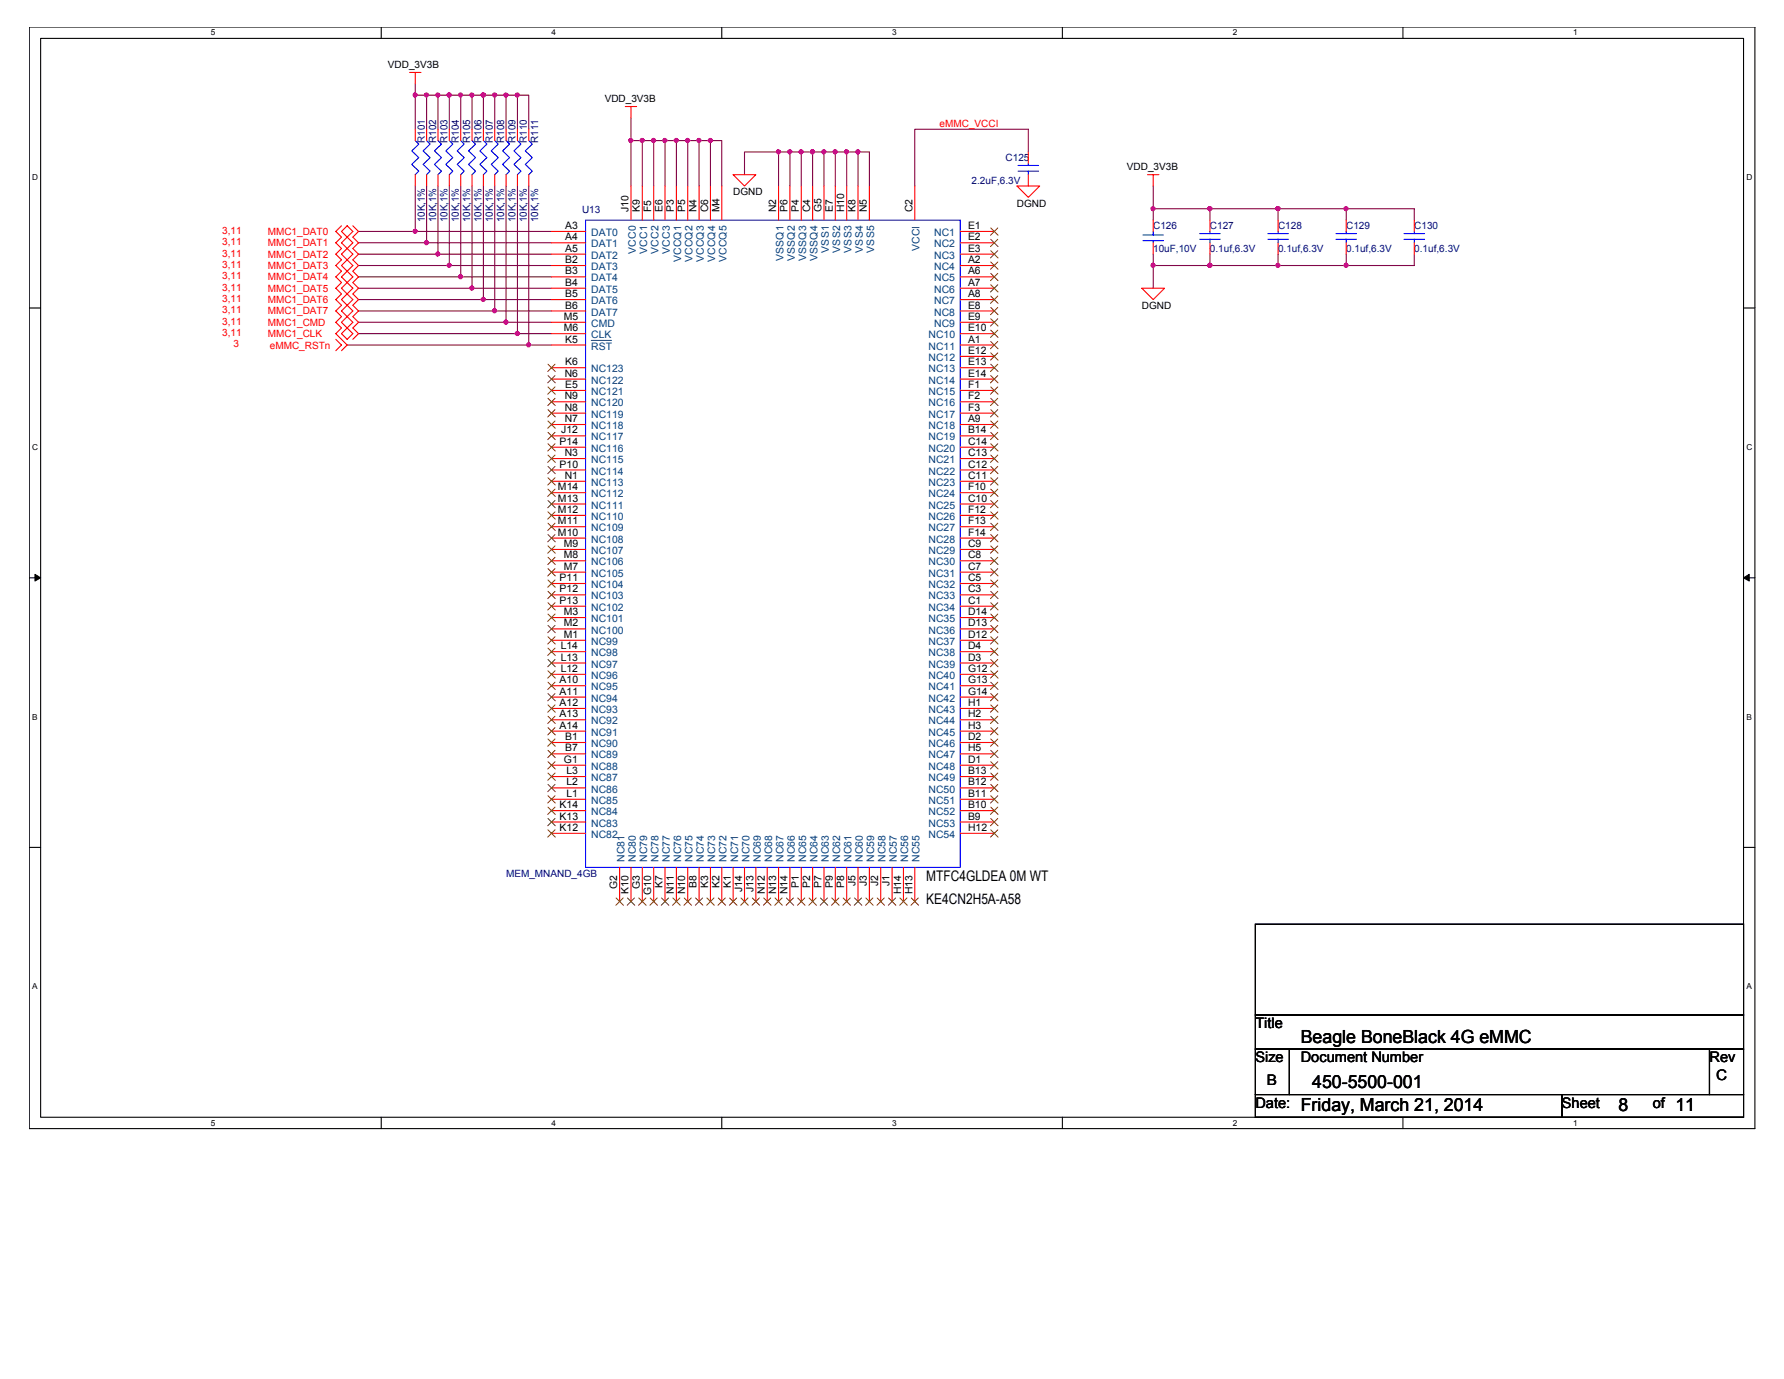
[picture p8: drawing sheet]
<svg xmlns="http://www.w3.org/2000/svg" width="279mm" height="216mm" viewBox="0 0 279 216" stroke-linecap="round" stroke-linejoin="round" font-family="sans-serif">
<path d="M4.6 4.2h270.2v172.5h-270.2zM6.4 6h266.7v168.9h-266.7z" fill="none" stroke="#000" stroke-width=".17"/>
<g fill="#fff">
<path d="M33 4.4h.7v1.4h-.7z"/>
<path d="M33 175.1h.7v1.4h-.7z"/>
</g>
<path d="M59.7 4.2v1.8M59.7 174.9v1.8" fill="none" stroke="#000" stroke-width=".17"/>
<g fill="#fff">
<path d="M86.4 4.4h.7v1.4h-.7z"/>
<path d="M86.4 175.1h.7v1.4h-.7z"/>
</g>
<path d="M113 4.2v1.8M113 174.9v1.8" fill="none" stroke="#000" stroke-width=".17"/>
<g fill="#fff">
<path d="M139.7 4.4h.7v1.4h-.7z"/>
<path d="M139.7 175.1h.7v1.4h-.7z"/>
</g>
<path d="M166.4 4.2v1.8M166.4 174.9v1.8" fill="none" stroke="#000" stroke-width=".17"/>
<g fill="#fff">
<path d="M193.1 4.4h.6v1.4h-.6z"/>
<path d="M193.1 175.1h.6v1.4h-.6z"/>
</g>
<path d="M219.7 4.2v1.8M219.7 174.9v1.8" fill="none" stroke="#000" stroke-width=".17"/>
<g fill="#fff">
<path d="M246.4 4.4h.7v1.4h-.7z"/>
<path d="M246.4 175.1h.7v1.4h-.7z"/>
<path d="M5.1 27.1h.8v1.4h-.8z"/>
<path d="M273.5 27.1h.9v1.4h-.9z"/>
<path d="M5.1 69.3h.8v1.4h-.8z"/>
<path d="M273.5 69.3h.9v1.4h-.9z"/>
</g>
<path d="M4.6 48.2h1.8M273.1 48.2h1.7" fill="none" stroke="#000" stroke-width=".17"/>
<g fill="#fff">
<path d="M5.1 111.5h.8v1.4h-.8z"/>
<path d="M273.5 111.5h.8v1.4h-.8z"/>
</g>
<path d="M4.6 90.5h1.8M273.1 90.5h1.7" fill="none" stroke="#000" stroke-width=".17"/>
<path d="M5.5 89.9l.9 .6-.9 .5zM273.1 90.5l.9-.6v1.1z" fill="#000" stroke="#000" stroke-width=".16"/>
<g fill="#fff">
<path d="M5.1 153.8h.8v1.4h-.8z"/>
<path d="M273.5 153.8h.8v1.4h-.8z"/>
</g>
<path d="M4.6 132.7h1.8M273.1 132.7h1.7M196.6 144.7h76.5v14.2h-76.5zM196.6 158.9h76.5v5.4h-76.5zM196.6 164.3h5.3v7.1h-5.3zM196.6 171.4h48v3.5h-48zM201.9 164.3h65.8v7.1h-65.8zM244.6 171.4h28.5v3.5h-28.5zM267.7 164.3h5.4v7.1h-5.4z" fill="none" stroke="#000" stroke-width=".17"/>
<g fill="none" stroke="#800040" stroke-width=".17">
<path d="M65 14.9h16M65 13.1v7.1M66.8 14.9v5.3M68.6 14.9v5.3M70.4 14.9v5.3M72.2 14.9v5.3M73.9 14.9v5.3M75.7 14.9v5.3M77.5 14.9v5.3M79.3 14.9v5.3M81 14.9h1.8v5.3M81 14.9v5.3"/>
<path d="M98.8 18.5v3.5M56.1 36.2h30.3M56.1 38h30.3M56.1 39.8h30.3M65 29.1v7.1M66.8 29.1v8.9M68.6 29.1v10.7M70.4 29.1v12.5M72.2 29.1v14.2M73.9 29.1v16M75.7 29.1v17.8M77.5 29.1v19.6"/>
<path d="M79.3 29.1v21.4M81 29.1v23.1M82.8 29.1v24.9M100.6 22h-1.8v7.1M100.6 22h3.6M100.6 22v7.1M102.4 22v7.1M105.9 22h-1.7v7.1M107.7 22h-1.8v7.1M109.5 22h-1.8v7.1M109.5 22v7.1M109.5 22h1.8"/>
<path d="M111.3 22h1.7v7.1M111.3 22v7.1M121.9 23.8h-5.3v3.5M121.9 23.8v5.3M121.9 23.8h14.3v5.3M123.7 23.8v5.3M125.5 23.8v5.3M127.3 23.8v5.3M129 23.8v5.3M130.8 23.8v5.3M132.6 23.8v5.3M134.4 23.8v5.3"/>
<path d="M161.1 23.8v-3.6h-17.8v8.9M180.6 29.1v5.4M180.6 39.8v5.3M180.6 32.7h8.9M189.5 32.7h10.7v1.8M189.5 32.7v1.8M189.5 39.8v1.8M200.2 32.7h10.6v1.8M200.2 39.8v1.8M210.8 32.7h10.7v1.8M210.8 39.8v1.8M221.5 39.8v1.8h-40.9"/>
<path d="M54.4 54h32M56.1 41.6h30.3M56.1 43.3h30.3M56.1 45.1h30.3M56.1 46.9h30.3M56.1 48.7h30.3M56.1 50.5h30.3M56.1 52.2h30.3"/>
</g>
<g fill="#f0f" stroke="#f0f" stroke-width=".17">
<circle cx="65" cy="36.2" r=".32"/>
<circle cx="66.8" cy="38" r=".32"/>
<circle cx="68.6" cy="39.8" r=".32"/>
<circle cx="70.3" cy="41.5" r=".32"/>
<circle cx="72.1" cy="43.3" r=".32"/>
<circle cx="73.9" cy="45.1" r=".32"/>
<circle cx="75.7" cy="46.9" r=".32"/>
<circle cx="77.5" cy="48.7" r=".32"/>
<circle cx="81" cy="52.2" r=".32"/>
<circle cx="121.9" cy="23.8" r=".32"/>
<circle cx="132.6" cy="23.8" r=".32"/>
<circle cx="130.8" cy="23.8" r=".32"/>
<circle cx="129" cy="23.8" r=".32"/>
<circle cx="127.2" cy="23.8" r=".32"/>
<circle cx="125.5" cy="23.8" r=".32"/>
<circle cx="123.7" cy="23.8" r=".32"/>
<circle cx="134.4" cy="23.8" r=".32"/>
<circle cx="189.5" cy="32.7" r=".32"/>
<circle cx="180.6" cy="32.7" r=".32"/>
<circle cx="210.8" cy="32.7" r=".32"/>
<circle cx="200.1" cy="32.7" r=".32"/>
<circle cx="200.1" cy="41.5" r=".32"/>
<circle cx="189.5" cy="41.5" r=".32"/>
<circle cx="210.8" cy="41.5" r=".32"/>
<circle cx="180.6" cy="41.5" r=".32"/>
<circle cx="70.3" cy="14.9" r=".32"/>
<circle cx="68.6" cy="14.9" r=".32"/>
<circle cx="66.8" cy="14.9" r=".32"/>
<circle cx="75.7" cy="14.9" r=".32"/>
<circle cx="73.9" cy="14.9" r=".32"/>
<circle cx="65" cy="14.9" r=".32"/>
<circle cx="79.2" cy="14.9" r=".32"/>
<circle cx="79.2" cy="50.4" r=".32"/>
<circle cx="82.8" cy="54" r=".32"/>
<circle cx="81" cy="14.9" r=".32"/>
<circle cx="77.5" cy="14.9" r=".32"/>
<circle cx="72.1" cy="14.9" r=".32"/>
<circle cx="109.5" cy="22" r=".32"/>
<circle cx="98.8" cy="22" r=".32"/>
<circle cx="111.2" cy="22" r=".32"/>
<circle cx="107.7" cy="22" r=".32"/>
<circle cx="105.9" cy="22" r=".32"/>
<circle cx="102.4" cy="22" r=".32"/>
<circle cx="104.1" cy="22" r=".32"/>
<circle cx="100.6" cy="22" r=".32"/>
</g>
<g fill="none" stroke="#f00" stroke-width=".17">
<path d="M64.1 11.3h1.8M65 11.3v1.8M97.9 16.7h1.8M98.8 16.7v1.8M53.5 35.3l-.9 .9 .9 .9-.9 .9 .9 .9-.9 .9 .9 .9-.9 .9 .9 .9-.9 .8 .9 .9-.9 .9 .9 .9-.9 .9 .9 .9-.9 .9 .9 .9-.9 .9 .9 .8-.9 .9 1.8 1.8-.9 .9M54.4 35.3l.9 .9-.9 .9-.9-.9zM54.4 37.1l-.9 .9 .9 .9M54.4 37.1l.9 .9-.9 .9M54.4 38.9l-.9 .9 .9 .9M54.4 38.9l.9 .9-.9 .9M55.3 35.3l.8 .9-.8 .9 .8 .9-.8 .9 .8 .9-.8 .9 .8 .9-.8 .9 .8 .8-.8 .9 .8 .9-.8 .9 .8 .9-.8 .9 .8 .9-.8 .9 .8 .9-.8 .8 .8 .9-.8 .9M65 20.2v1.8"/>
<path d="M65 27.3v1.8M66.8 20.2v1.8M66.8 27.3v1.8M68.6 20.2v1.8M68.6 27.3v1.8M70.4 20.2v1.8M70.4 27.3v1.8M72.2 20.2v1.8M72.2 27.3v1.8M73.9 20.2v1.8M73.9 27.3v1.8M75.7 20.2v1.8"/>
<path d="M75.7 27.3v1.8M77.5 20.2v1.8M77.5 27.3v1.8M79.3 20.2v1.8M79.3 27.3v1.8M81 20.2v1.8M81 27.3v1.8M82.8 20.2v1.8M82.8 27.3v1.8M86.4 36.2h5.3M86.4 38h5.3M86.4 39.8h5.3"/>
<path d="M98.8 29.1v5.4M100.6 29.1v5.4M102.4 29.1v5.4M104.2 29.1v5.4M105.9 29.1v5.4M107.7 29.1v5.4M109.5 29.1v5.4M111.3 29.1v5.4M113 29.1v5.4M114.8 27.3h3.6l-1.8 1.8zM121.9 29.1v5.4M123.7 29.1v5.4"/>
<path d="M125.5 29.1v5.4M127.3 29.1v5.4M129 29.1v5.4M130.8 29.1v5.4M132.6 29.1v5.4M134.4 29.1v5.4M136.2 29.1v5.4M143.3 29.1v5.4M150.4 36.2h5.3M150.4 38h5.3M150.4 39.8h5.3M159.3 29.1h3.5l-1.7 1.8z"/>
<path d="M161.1 23.8v1.8M161.1 27.3v1.8M179.7 27.3h1.8M180.6 27.3v1.8M180.6 34.5v1.7M180.6 38v1.8M189.5 34.5v1.7M189.5 38v1.8M200.2 34.5v1.7M200.2 38v1.8M210.8 34.5v1.7M210.8 38v1.8"/>
<path d="M221.5 34.5v1.7M221.5 38v1.8M52.6 53.1l.9 .9-.9 .9M53.5 52.2l.9-.9 .9 .9-.9 .9zM54.4 40.7l-.9 .9 .9 .9M54.4 40.7l.9 .9-.9 .9M54.4 42.5l-.9 .8 .9 .9M54.4 42.5l.9 .8-.9 .9M54.4 44.2l-.9 .9 .9 .9M54.4 44.2l.9 .9-.9 .9M54.4 46l-.9 .9 .9 .9M54.4 46l.9 .9-.9 .9"/>
<path d="M54.4 47.8l-.9 .9 .9 .9M54.4 47.8l.9 .9-.9 .9M54.4 49.6l-.9 .9 .9 .8M54.4 49.6l.9 .9-.9 .8M86.4 54h5.3M86.4 41.6h5.3M86.4 43.3h5.3M86.4 45.1h5.3M86.4 46.9h5.3M86.4 48.7h5.3M86.4 50.5h5.3M86.4 52.2h5.3"/>
<path d="M86.4 57.6h5.3M86.4 59.4h5.3M150.4 54h5.3M150.4 41.6h5.3M150.4 43.3h5.3M150.4 45.1h5.3M150.4 46.9h5.3M150.4 48.7h5.3M150.4 50.5h5.3M150.4 52.2h5.3M150.4 55.8h5.3M150.4 57.6h5.3"/>
<path d="M150.4 59.4h5.3M178.8 45.1h3.6l-1.8 1.8zM86.4 66.5h5.3M86.4 68.2h5.3M86.4 78.9h5.3M86.4 75.4h5.3M86.4 73.6h5.3M86.4 71.8h5.3M86.4 70h5.3M86.4 61.1h5.3M86.4 62.9h5.3M86.4 64.7h5.3"/>
<path d="M86.4 77.1h5.3M150.4 66.5h5.3M150.4 68.2h5.3M150.4 78.9h5.3M150.4 75.4h5.3M150.4 73.6h5.3M150.4 71.8h5.3M150.4 70h5.3M150.4 61.1h5.3M150.4 62.9h5.3M150.4 64.7h5.3M150.4 77.1h5.3"/>
<path d="M86.4 94.9h5.3M86.4 93.1h5.3M86.4 91.4h5.3M86.4 89.6h5.3M86.4 87.8h5.3M86.4 86h5.3M86.4 98.5h5.3M86.4 96.7h5.3M86.4 80.7h5.3M86.4 82.5h5.3M86.4 84.2h5.3M150.4 94.9h5.3"/>
<path d="M150.4 93.1h5.3M150.4 91.4h5.3M150.4 89.6h5.3M150.4 87.8h5.3M150.4 86h5.3M150.4 98.5h5.3M150.4 96.7h5.3M150.4 80.7h5.3M150.4 82.5h5.3M150.4 84.2h5.3M86.4 107.4h5.3M86.4 109.1h5.3"/>
<path d="M86.4 110.9h5.3M86.4 112.7h5.3M86.4 114.5h5.3M86.4 116.2h5.3M86.4 118h5.3M86.4 119.8h5.3M86.4 103.8h5.3M86.4 102h5.3M86.4 100.2h5.3M86.4 105.6h5.3M150.4 107.4h5.3M150.4 109.1h5.3"/>
<path d="M150.4 110.9h5.3M150.4 112.7h5.3M150.4 114.5h5.3M150.4 116.2h5.3M150.4 118h5.3M150.4 119.8h5.3M150.4 103.8h5.3M150.4 102h5.3M150.4 100.2h5.3M150.4 105.6h5.3M86.4 128.7h5.3M86.4 126.9h5.3"/>
<path d="M86.4 125.1h5.3M86.4 123.4h5.3M86.4 121.6h5.3M86.4 130.5h5.3M97 135.8v5.3M98.8 135.8v5.3M100.6 135.8v5.3M102.4 135.8v5.3M104.2 135.8v5.3M105.9 135.8v5.3M107.7 135.8v5.3M109.5 135.8v5.3"/>
<path d="M111.3 135.8v5.3M113 135.8v5.3M114.8 135.8v5.3M116.6 135.8v5.3M118.4 135.8v5.3M120.2 135.8v5.3M121.9 135.8v5.3M123.7 135.8v5.3M125.5 135.8v5.3M127.3 135.8v5.3M129 135.8v5.3M130.8 135.8v5.3"/>
<path d="M132.6 135.8v5.3M134.4 135.8v5.3M136.2 135.8v5.3M137.9 135.8v5.3M139.7 135.8v5.3M141.5 135.8v5.3M143.3 135.8v5.3M150.4 128.7h5.3M150.4 126.9h5.3M150.4 125.1h5.3M150.4 123.4h5.3M150.4 121.6h5.3"/>
<path d="M150.4 130.5h5.3"/>
</g>
<g fill="none" stroke="#00f" stroke-width=".17">
<path d="M65 22l.6 .6-1.1 1 1.1 1.1-1.1 1 1.1 1.1-.6 .5M66.8 22l.6 .6-1.1 1 1.1 1.1-1.1 1 1.1 1.1-.6 .5M68.6 22l.5 .6-1.1 1 1.1 1.1-1.1 1 1.1 1.1-.5 .5M70.4 22l.5 .6-1.1 1 1.1 1.1-1.1 1 1.1 1.1-.5 .5M72.2 22l.5 .6-1.1 1 1.1 1.1-1.1 1 1.1 1.1-.5 .5M73.9 22l.6 .6-1.1 1 1.1 1.1-1.1 1 1.1 1.1-.6 .5M75.7 22l.6 .6-1.1 1 1.1 1.1-1.1 1 1.1 1.1-.6 .5M77.5 22l.5 .6-1.1 1 1.1 1.1-1.1 1 1.1 1.1-.5 .5M79.3 22l.5 .6-1.1 1 1.1 1.1-1.1 1 1.1 1.1-.5 .5M81 22l.6 .6-1.1 1 1.1 1.1-1.1 1 1.1 1.1-.6 .5M82.8 22l.6 .6-1.1 1 1.1 1.1-1.1 1 1.1 1.1-.6 .5M91.7 34.5h58.7v101.3h-58.7z"/>
<path d="M159.4 26.8h3.3M159.4 25.9h3.3M161.1 25.6v.3M161.1 26.8v.5M179 36.8h3.2M179 37.7h3.2M180.6 36.2v.6M180.6 37.7v.3M187.9 37.5h3.2M187.9 36.6h3.2M189.5 36.2v.4M189.5 37.5v.5"/>
<path d="M198.6 37.5h3.2M198.6 36.6h3.2M200.2 36.2v.4M200.2 37.5v.5M209.2 37.5h3.2M209.2 36.6h3.2M210.8 36.2v.4M210.8 37.5v.5M219.9 37.5h3.2M219.9 36.6h3.2M221.5 36.2v.4M221.5 37.5v.5"/>
</g>
<g fill="none" stroke="#804000" stroke-width=".16">
<path d="M155.2 35.7l1.1 1.1M155.2 37.5l1.1 1.1M155.2 39.2l1.1 1.2M156.3 35.7l-1.2 1.1M156.3 37.5l-1.2 1.1M156.3 39.2l-1.2 1.2M85.8 58.8l1.2 1.1M85.8 57l1.2 1.2M86.9 58.8l-1.1 1.1M86.9 57l-1.1 1.2M155.2 53.5l1.1 1.1M155.2 41l1.1 1.2"/>
<path d="M155.2 42.8l1.1 1.1M155.2 44.6l1.1 1.1M155.2 46.4l1.1 1.1M155.2 48.1l1.1 1.2M155.2 49.9l1.1 1.2M155.2 51.7l1.1 1.1M155.2 55.2l1.1 1.2M155.2 57l1.1 1.2M155.2 58.8l1.1 1.1M156.3 53.5l-1.2 1.1M156.3 41l-1.2 1.2M156.3 42.8l-1.2 1.1"/>
<path d="M156.3 44.6l-1.2 1.1M156.3 46.4l-1.2 1.1M156.3 48.1l-1.2 1.2M156.3 49.9l-1.2 1.2M156.3 51.7l-1.2 1.1M156.3 55.2l-1.2 1.2M156.3 57l-1.2 1.2M156.3 58.8l-1.2 1.1M85.8 78.4l1.2 1.1M85.8 76.6l1.2 1.1M85.8 74.8l1.2 1.1M85.8 71.2l1.2 1.2"/>
<path d="M85.8 67.7l1.2 1.1M85.8 65.9l1.2 1.2M85.8 64.1l1.2 1.2M85.8 62.4l1.2 1.1M85.8 73l1.2 1.2M85.8 69.5l1.2 1.1M85.8 60.6l1.2 1.1M86.9 78.4l-1.1 1.1M86.9 76.6l-1.1 1.1M86.9 74.8l-1.1 1.1M86.9 71.2l-1.1 1.2M86.9 67.7l-1.1 1.1"/>
<path d="M86.9 65.9l-1.1 1.2M86.9 64.1l-1.1 1.2M86.9 62.4l-1.1 1.1M86.9 73l-1.1 1.2M86.9 69.5l-1.1 1.1M86.9 60.6l-1.1 1.1M155.2 65.9l1.1 1.2M155.2 67.7l1.1 1.1M155.2 78.4l1.1 1.1M155.2 74.8l1.1 1.1M155.2 73l1.1 1.2M155.2 71.2l1.1 1.2"/>
<path d="M155.2 69.5l1.1 1.1M155.2 60.6l1.1 1.1M155.2 62.4l1.1 1.1M155.2 64.1l1.1 1.2M155.2 76.6l1.1 1.1M156.3 65.9l-1.2 1.2M156.3 67.7l-1.2 1.1M156.3 78.4l-1.2 1.1M156.3 74.8l-1.2 1.1M156.3 73l-1.2 1.2M156.3 71.2l-1.2 1.2M156.3 69.5l-1.2 1.1"/>
<path d="M156.3 60.6l-1.2 1.1M156.3 62.4l-1.2 1.1M156.3 64.1l-1.2 1.2M156.3 76.6l-1.2 1.1M85.8 99.7l1.2 1.1M85.8 97.9l1.2 1.2M85.8 96.1l1.2 1.2M85.8 89l1.2 1.2M85.8 87.2l1.2 1.2M85.8 85.5l1.2 1.1M85.8 83.7l1.2 1.1M85.8 81.9l1.2 1.2"/>
<path d="M85.8 80.1l1.2 1.2M85.8 90.8l1.2 1.1M85.8 92.6l1.2 1.1M85.8 94.4l1.2 1.1M86.9 99.7l-1.1 1.1M86.9 97.9l-1.1 1.2M86.9 96.1l-1.1 1.2M86.9 89l-1.1 1.2M86.9 87.2l-1.1 1.2M86.9 85.5l-1.1 1.1M86.9 83.7l-1.1 1.1M86.9 81.9l-1.1 1.2"/>
<path d="M86.9 80.1l-1.1 1.2M86.9 90.8l-1.1 1.1M86.9 92.6l-1.1 1.1M86.9 94.4l-1.1 1.1M155.2 94.4l1.1 1.1M155.2 92.6l1.1 1.1M155.2 90.8l1.1 1.1M155.2 89l1.1 1.2M155.2 87.2l1.1 1.2M155.2 85.5l1.1 1.1M155.2 99.7l1.1 1.1M155.2 97.9l1.1 1.2"/>
<path d="M155.2 96.1l1.1 1.2M155.2 80.1l1.1 1.2M155.2 81.9l1.1 1.2M155.2 83.7l1.1 1.1M156.3 94.4l-1.2 1.1M156.3 92.6l-1.2 1.1M156.3 90.8l-1.2 1.1M156.3 89l-1.2 1.2M156.3 87.2l-1.2 1.2M156.3 85.5l-1.2 1.1M156.3 99.7l-1.2 1.1M156.3 97.9l-1.2 1.2"/>
<path d="M156.3 96.1l-1.2 1.2M156.3 80.1l-1.2 1.2M156.3 81.9l-1.2 1.2M156.3 83.7l-1.2 1.1M85.8 106.8l1.2 1.1M85.8 108.6l1.2 1.1M85.8 110.4l1.2 1.1M85.8 112.1l1.2 1.2M85.8 113.9l1.2 1.2M85.8 115.7l1.2 1.1M85.8 117.5l1.2 1.1M85.8 119.3l1.2 1.1"/>
<path d="M85.8 105l1.2 1.2M85.8 103.3l1.2 1.1M85.8 101.5l1.2 1.1M86.9 106.8l-1.1 1.1M86.9 108.6l-1.1 1.1M86.9 110.4l-1.1 1.1M86.9 112.1l-1.1 1.2M86.9 113.9l-1.1 1.2M86.9 115.7l-1.1 1.1M86.9 117.5l-1.1 1.1M86.9 119.3l-1.1 1.1M86.9 105l-1.1 1.2"/>
<path d="M86.9 103.3l-1.1 1.1M86.9 101.5l-1.1 1.1M155.2 119.3l1.1 1.1M155.2 115.7l1.1 1.1M155.2 103.3l1.1 1.1M155.2 101.5l1.1 1.1M155.2 105l1.1 1.2M155.2 106.8l1.1 1.1M155.2 108.6l1.1 1.1M155.2 110.4l1.1 1.1M155.2 112.1l1.1 1.2M155.2 113.9l1.1 1.2"/>
<path d="M155.2 117.5l1.1 1.1M156.3 119.3l-1.2 1.1M156.3 115.7l-1.2 1.1M156.3 103.3l-1.2 1.1M156.3 101.5l-1.2 1.1M156.3 105l-1.2 1.2M156.3 106.8l-1.2 1.1M156.3 108.6l-1.2 1.1M156.3 110.4l-1.2 1.1M156.3 112.1l-1.2 1.2M156.3 113.9l-1.2 1.2M156.3 117.5l-1.2 1.1"/>
<path d="M85.8 129.9l1.2 1.2M85.8 128.1l1.2 1.2M85.8 126.4l1.2 1.1M85.8 124.6l1.2 1.1M85.8 122.8l1.2 1.2M85.8 121l1.2 1.2M86.9 129.9l-1.1 1.2M86.9 128.1l-1.1 1.2M86.9 126.4l-1.1 1.1M86.9 124.6l-1.1 1.1M86.9 122.8l-1.1 1.2M86.9 121l-1.1 1.2"/>
<path d="M155.2 128.1l1.1 1.2M155.2 126.4l1.1 1.1M155.2 124.6l1.1 1.1M155.2 122.8l1.1 1.2M155.2 121l1.1 1.2M155.2 129.9l1.1 1.2M156.3 128.1l-1.2 1.2M156.3 126.4l-1.2 1.1M156.3 124.6l-1.2 1.1M156.3 122.8l-1.2 1.2M156.3 121l-1.2 1.2M156.3 129.9l-1.2 1.2"/>
<path d="M96.5 140.6l1.1 1.1M97.6 140.6l-1.2 1.1M98.3 140.6l1.1 1.1M99.4 140.6l-1.2 1.1M100 140.6l1.2 1.1M101.1 140.6l-1.1 1.1M101.8 140.6l1.2 1.1M102.9 140.6l-1.1 1.1M103.6 140.6l1.1 1.1M104.7 140.6l-1.1 1.1M105.4 140.6l1.1 1.1M106.5 140.6l-1.2 1.1"/>
<path d="M107.2 140.6l1.1 1.1M108.3 140.6l-1.2 1.1M108.9 140.6l1.2 1.1M110 140.6l-1.1 1.1M110.7 140.6l1.2 1.1M111.8 140.6l-1.1 1.1M112.5 140.6l1.1 1.1M113.6 140.6l-1.1 1.1M114.3 140.6l1.1 1.1M115.4 140.6l-1.2 1.1M116 140.6l1.2 1.1M117.2 140.6l-1.2 1.1"/>
<path d="M117.8 140.6l1.2 1.1M118.9 140.6l-1.1 1.1M119.6 140.6l1.1 1.1M120.7 140.6l-1.1 1.1M121.4 140.6l1.1 1.1M122.5 140.6l-1.2 1.1M123.2 140.6l1.1 1.1M124.3 140.6l-1.2 1.1M124.9 140.6l1.2 1.1M126 140.6l-1.1 1.1M126.7 140.6l1.2 1.1M127.8 140.6l-1.1 1.1"/>
<path d="M128.5 140.6l1.1 1.1M129.6 140.6l-1.1 1.1M130.3 140.6l1.1 1.1M131.4 140.6l-1.2 1.1M132.1 140.6l1.1 1.1M133.2 140.6l-1.2 1.1M133.8 140.6l1.2 1.1M134.9 140.6l-1.1 1.1M135.6 140.6l1.2 1.1M136.7 140.6l-1.1 1.1M137.4 140.6l1.1 1.1M138.5 140.6l-1.2 1.1"/>
<path d="M139.2 140.6l1.1 1.1M140.3 140.6l-1.2 1.1M140.9 140.6l1.2 1.1M142 140.6l-1.1 1.1M142.7 140.6l1.2 1.1M143.8 140.6l-1.1 1.1"/>
</g>
<path d="M92.6 53.3h3.2" fill="none" stroke="#004080" stroke-width=".16"/>
<g font-size="2.8">
<text x="203.7" y="163.2">Beagle BoneBlack 4G eMMC</text>
<text x="203.7" y="173.9">Friday, March 21, 2014</text>
<text x="205.5" y="170.3">450-5500-001</text>
<text x="253.5" y="173.9">8</text>
<text x="262.4" y="173.9">11</text>
</g>
<g font-size="2.3">
<text x="145" y="138">MTFC4GLDEA 0M WT</text>
<text x="145" y="141.6">KE4CN2H5A-A58</text>
<text x="196.6" y="161">Title</text>
<text x="196.6" y="166.3">Size</text>
<text x="203.7" y="166.3">Document Number</text>
<text x="267.7" y="166.3">Rev</text>
<text x="196.6" y="173.4">Date:</text>
<text x="198.4" y="169.9">B</text>
<text x="244.6" y="173.4">Sheet</text>
<text x="258.8" y="173.4">of</text>
<text x="268.8" y="169.2">C</text>
</g>
<g font-size="1.6">
<text x="60.8" y="10.7">VDD_3V3B</text>
<text x="94.7" y="16">VDD_3V3B</text>
<text x="176.5" y="26.7">VDD_3V3B</text>
<text x="88.5" y="35.9">A3</text>
<text x="98.4" y="33.2" transform="rotate(-90 98.4 33.2)">J10</text>
<text x="100.2" y="33.2" transform="rotate(-90 100.2 33.2)">K9</text>
<text x="102" y="33.2" transform="rotate(-90 102 33.2)">F5</text>
<text x="103.8" y="33.2" transform="rotate(-90 103.8 33.2)">E6</text>
<text x="105.6" y="33.2" transform="rotate(-90 105.6 33.2)">P3</text>
<text x="107.3" y="33.2" transform="rotate(-90 107.3 33.2)">P5</text>
<text x="109.1" y="33.2" transform="rotate(-90 109.1 33.2)">N4</text>
<text x="110.9" y="33.2" transform="rotate(-90 110.9 33.2)">C6</text>
<text x="112.7" y="33.2" transform="rotate(-90 112.7 33.2)">M4</text>
<text x="114.8" y="30.6">DGND</text>
<text x="121.6" y="33.2" transform="rotate(-90 121.6 33.2)">N2</text>
<text x="123.3" y="33.2" transform="rotate(-90 123.3 33.2)">P6</text>
<text x="125.1" y="33.2" transform="rotate(-90 125.1 33.2)">P4</text>
<text x="126.9" y="33.2" transform="rotate(-90 126.9 33.2)">C4</text>
<text x="128.7" y="33.2" transform="rotate(-90 128.7 33.2)">G5</text>
<text x="130.4" y="33.2" transform="rotate(-90 130.4 33.2)">E7</text>
<text x="132.2" y="33.2" transform="rotate(-90 132.2 33.2)">H10</text>
<text x="134" y="33.2" transform="rotate(-90 134 33.2)">K8</text>
<text x="135.8" y="33.2" transform="rotate(-90 135.8 33.2)">N5</text>
<text x="142.9" y="33.2" transform="rotate(-90 142.9 33.2)">C2</text>
<text x="151.6" y="35.9">E1</text>
<text x="159.3" y="32.3">DGND</text>
<text x="88.5" y="37.6">A4</text>
<text x="88.5" y="39.4">A5</text>
<text x="88.5" y="41.2">B2</text>
<text x="151.6" y="41.2">A2</text>
<text x="151.6" y="37.6">E2</text>
<text x="151.6" y="39.4">E3</text>
<text x="88.5" y="43">B3</text>
<text x="88.5" y="44.7">B4</text>
<text x="88.5" y="46.5">B5</text>
<text x="151.6" y="43">A6</text>
<text x="151.6" y="44.7">A7</text>
<text x="151.6" y="46.5">A8</text>
<text x="88.3" y="50.1">M5</text>
<text x="88.3" y="51.9">M6</text>
<text x="88.5" y="53.6">K5</text>
<text x="88.5" y="48.3">B6</text>
<text x="151.6" y="53.6">A1</text>
<text x="151.6" y="48.3">E8</text>
<text x="151.6" y="50.1">E9</text>
<text x="151.6" y="51.9">E10</text>
<text x="178.8" y="48.3">DGND</text>
<text x="88.4" y="59">N6</text>
<text x="88.5" y="57.2">K6</text>
<text x="151.6" y="55.4">E12</text>
<text x="151.6" y="57.2">E13</text>
<text x="151.6" y="59">E14</text>
<text x="88.4" y="64.3">N8</text>
<text x="88.4" y="62.5">N9</text>
<text x="88.5" y="60.7">E5</text>
<text x="151.6" y="60.7">F1</text>
<text x="151.6" y="62.5">F2</text>
<text x="151.6" y="64.3">F3</text>
<text x="87.6" y="69.6">P14</text>
<text x="87.9" y="67.9">J12</text>
<text x="88.4" y="71.4">N3</text>
<text x="88.4" y="66.1">N7</text>
<text x="151.6" y="66.1">A9</text>
<text x="151.6" y="67.9">B14</text>
<text x="151.6" y="71.4">C13</text>
<text x="151.6" y="69.6">C14</text>
<text x="87.4" y="76.7">M14</text>
<text x="87.6" y="73.2">P10</text>
<text x="88.4" y="75">N1</text>
<text x="151.6" y="75">C11</text>
<text x="151.6" y="73.2">C12</text>
<text x="151.6" y="76.7">F10</text>
<text x="87.4" y="83.9">M10</text>
<text x="87.4" y="82.1">M11</text>
<text x="87.4" y="80.3">M12</text>
<text x="87.4" y="78.5">M13</text>
<text x="151.6" y="78.5">C10</text>
<text x="151.6" y="80.3">F12</text>
<text x="151.6" y="82.1">F13</text>
<text x="151.6" y="83.9">F14</text>
<text x="88.3" y="89.2">M7</text>
<text x="88.3" y="87.4">M8</text>
<text x="88.3" y="85.6">M9</text>
<text x="151.6" y="89.2">C7</text>
<text x="151.6" y="87.4">C8</text>
<text x="151.6" y="85.6">C9</text>
<text x="87.6" y="91">P11</text>
<text x="87.6" y="92.8">P12</text>
<text x="87.6" y="94.5">P13</text>
<text x="151.6" y="94.5">C1</text>
<text x="151.6" y="92.8">C3</text>
<text x="151.6" y="91">C5</text>
<text x="87.8" y="101.6">L14</text>
<text x="88.3" y="99.9">M1</text>
<text x="88.3" y="98.1">M2</text>
<text x="88.3" y="96.3">M3</text>
<text x="151.6" y="101.6">D4</text>
<text x="151.6" y="99.9">D12</text>
<text x="151.6" y="98.1">D13</text>
<text x="151.6" y="96.3">D14</text>
<text x="87.6" y="107">A10</text>
<text x="87.8" y="105.2">L12</text>
<text x="87.8" y="103.4">L13</text>
<text x="151.6" y="103.4">D3</text>
<text x="151.6" y="105.2">G12</text>
<text x="151.6" y="107">G13</text>
<text x="87.6" y="108.8">A11</text>
<text x="87.6" y="110.5">A12</text>
<text x="87.6" y="112.3">A13</text>
<text x="151.6" y="108.8">G14</text>
<text x="151.6" y="110.5">H1</text>
<text x="151.6" y="112.3">H2</text>
<text x="87.6" y="114.1">A14</text>
<text x="88.3" y="119.4">G1</text>
<text x="88.5" y="115.9">B1</text>
<text x="88.5" y="117.6">B7</text>
<text x="151.6" y="119.4">D1</text>
<text x="151.6" y="115.9">D2</text>
<text x="151.6" y="114.1">H3</text>
<text x="151.6" y="117.6">H5</text>
<text x="88.7" y="124.8">L1</text>
<text x="88.7" y="123">L2</text>
<text x="88.7" y="121.2">L3</text>
<text x="151.6" y="124.8">B11</text>
<text x="151.6" y="123">B12</text>
<text x="151.6" y="121.2">B13</text>
<text x="87.6" y="130.1">K12</text>
<text x="87.6" y="128.3">K13</text>
<text x="87.6" y="126.5">K14</text>
<text x="151.6" y="128.3">B9</text>
<text x="151.6" y="126.5">B10</text>
<text x="151.6" y="130.1">H12</text>
<text x="96.7" y="139.2" transform="rotate(-90 96.7 139.2)">G2</text>
<text x="98.4" y="139.9" transform="rotate(-90 98.4 139.9)">K10</text>
<text x="100.2" y="139.2" transform="rotate(-90 100.2 139.2)">G3</text>
<text x="102" y="140.1" transform="rotate(-90 102 140.1)">G10</text>
<text x="103.8" y="139" transform="rotate(-90 103.8 139)">K7</text>
<text x="105.6" y="140" transform="rotate(-90 105.6 140)">N11</text>
<text x="107.3" y="140" transform="rotate(-90 107.3 140)">N10</text>
<text x="109.1" y="139" transform="rotate(-90 109.1 139)">B8</text>
<text x="110.9" y="139" transform="rotate(-90 110.9 139)">K3</text>
<text x="112.7" y="139" transform="rotate(-90 112.7 139)">K2</text>
<text x="114.4" y="139" transform="rotate(-90 114.4 139)">K1</text>
<text x="116.2" y="139.6" transform="rotate(-90 116.2 139.6)">J14</text>
<text x="118" y="139.6" transform="rotate(-90 118 139.6)">J13</text>
<text x="119.8" y="140" transform="rotate(-90 119.8 140)">N12</text>
<text x="121.6" y="140" transform="rotate(-90 121.6 140)">N13</text>
<text x="123.3" y="140" transform="rotate(-90 123.3 140)">N14</text>
<text x="125.1" y="139" transform="rotate(-90 125.1 139)">P1</text>
<text x="126.9" y="139" transform="rotate(-90 126.9 139)">P2</text>
<text x="128.7" y="139" transform="rotate(-90 128.7 139)">P7</text>
<text x="130.4" y="139" transform="rotate(-90 130.4 139)">P9</text>
<text x="132.2" y="139" transform="rotate(-90 132.2 139)">P8</text>
<text x="134" y="138.7" transform="rotate(-90 134 138.7)">J5</text>
<text x="135.8" y="138.7" transform="rotate(-90 135.8 138.7)">J3</text>
<text x="137.6" y="138.7" transform="rotate(-90 137.6 138.7)">J2</text>
<text x="139.3" y="138.7" transform="rotate(-90 139.3 138.7)">J1</text>
<text x="141.1" y="140" transform="rotate(-90 141.1 140)">H14</text>
<text x="142.9" y="140" transform="rotate(-90 142.9 140)">H13</text>
</g>
<g font-size="1.6" fill="#000080">
<text x="66.5" y="22.4" transform="rotate(-90 66.5 22.4)">R101</text>
<text x="68.3" y="22.4" transform="rotate(-90 68.3 22.4)">R102</text>
<text x="70.1" y="22.4" transform="rotate(-90 70.1 22.4)">R103</text>
<text x="71.9" y="22.4" transform="rotate(-90 71.9 22.4)">R104</text>
<text x="73.6" y="22.4" transform="rotate(-90 73.6 22.4)">R105</text>
<text x="75.4" y="22.4" transform="rotate(-90 75.4 22.4)">R106</text>
<text x="77.2" y="22.4" transform="rotate(-90 77.2 22.4)">R107</text>
<text x="79" y="22.4" transform="rotate(-90 79 22.4)">R108</text>
<text x="80.7" y="22.4" transform="rotate(-90 80.7 22.4)">R109</text>
<text x="82.5" y="22.4" transform="rotate(-90 82.5 22.4)">R110</text>
<text x="84.3" y="22.4" transform="rotate(-90 84.3 22.4)">R111</text>
<text x="152.2" y="28.8">2.2uF,6.3V</text>
<text x="157.5" y="25.2">C125</text>
<text x="66.5" y="34.8" transform="rotate(-90 66.5 34.8)">10K,1%</text>
<text x="68.3" y="34.8" transform="rotate(-90 68.3 34.8)">10K,1%</text>
<text x="70.1" y="34.8" transform="rotate(-90 70.1 34.8)">10K,1%</text>
<text x="71.9" y="34.8" transform="rotate(-90 71.9 34.8)">10K,1%</text>
<text x="73.6" y="34.8" transform="rotate(-90 73.6 34.8)">10K,1%</text>
<text x="75.4" y="34.8" transform="rotate(-90 75.4 34.8)">10K,1%</text>
<text x="77.2" y="34.8" transform="rotate(-90 77.2 34.8)">10K,1%</text>
<text x="79" y="34.8" transform="rotate(-90 79 34.8)">10K,1%</text>
<text x="80.7" y="34.8" transform="rotate(-90 80.7 34.8)">10K,1%</text>
<text x="82.5" y="34.8" transform="rotate(-90 82.5 34.8)">10K,1%</text>
<text x="84.3" y="34.8" transform="rotate(-90 84.3 34.8)">10K,1%</text>
<text x="91.2" y="33.4">U13</text>
<text x="180.6" y="35.9">C126</text>
<text x="189.5" y="35.9">C127</text>
<text x="200.2" y="35.9">C128</text>
<text x="210.8" y="35.9">C129</text>
<text x="221.5" y="35.9">C130</text>
<text x="180.6" y="39.5">10uF,10V</text>
<text x="189.5" y="39.5">0.1uf,6.3V</text>
<text x="200.2" y="39.5">0.1uf,6.3V</text>
<text x="210.8" y="39.5">0.1uf,6.3V</text>
<text x="221.5" y="39.5">0.1uf,6.3V</text>
<text x="79.3" y="137.2">MEM_MNAND_4GB</text>
</g>
<g font-size="1.6" fill="#f00">
<text x="147.2" y="19.9">eMMC_VCCI</text>
<text x="34.8" y="36.6">3,11</text>
<text x="34.8" y="38.4">3,11</text>
<text x="34.8" y="40.2">3,11</text>
<text x="34.8" y="42">3,11</text>
<text x="41.9" y="36.8">MMC1_DAT0</text>
<text x="41.9" y="38.6">MMC1_DAT1</text>
<text x="41.9" y="40.3">MMC1_DAT2</text>
<text x="34.8" y="43.7">3,11</text>
<text x="34.8" y="45.5">3,11</text>
<text x="34.8" y="47.3">3,11</text>
<text x="41.9" y="42.1">MMC1_DAT3</text>
<text x="41.9" y="43.9">MMC1_DAT4</text>
<text x="41.9" y="45.7">MMC1_DAT5</text>
<text x="41.9" y="47.5">MMC1_DAT6</text>
<text x="34.8" y="49.1">3,11</text>
<text x="34.8" y="50.8">3,11</text>
<text x="34.8" y="52.6">3,11</text>
<text x="41.9" y="49.2">MMC1_DAT7</text>
<text x="41.9" y="51">MMC1_CMD</text>
<text x="41.9" y="52.8">MMC1_CLK</text>
<text x="36.6" y="54.4">3</text>
<text x="42.3" y="54.6">eMMC_RSTn</text>
</g>
<g font-size="1.6" fill="#004080">
<text x="92.6" y="37">DAT0</text>
<text x="92.6" y="38.7">DAT1</text>
<text x="92.6" y="40.5">DAT2</text>
<text x="99.6" y="39.7" transform="rotate(-90 99.6 39.7)">VCC0</text>
<text x="101.4" y="39.7" transform="rotate(-90 101.4 39.7)">VCC1</text>
<text x="103.1" y="39.7" transform="rotate(-90 103.1 39.7)">VCC2</text>
<text x="104.9" y="39.7" transform="rotate(-90 104.9 39.7)">VCC3</text>
<text x="106.7" y="41" transform="rotate(-90 106.7 41)">VCCQ1</text>
<text x="108.5" y="41" transform="rotate(-90 108.5 41)">VCCQ2</text>
<text x="110.3" y="41" transform="rotate(-90 110.3 41)">VCCQ3</text>
<text x="112" y="41" transform="rotate(-90 112 41)">VCCQ4</text>
<text x="113.8" y="41" transform="rotate(-90 113.8 41)">VCCQ5</text>
<text x="122.7" y="40.8" transform="rotate(-90 122.7 40.8)">VSSQ1</text>
<text x="124.5" y="40.8" transform="rotate(-90 124.5 40.8)">VSSQ2</text>
<text x="126.3" y="40.8" transform="rotate(-90 126.3 40.8)">VSSQ3</text>
<text x="128" y="40.8" transform="rotate(-90 128 40.8)">VSSQ4</text>
<text x="129.8" y="39.5" transform="rotate(-90 129.8 39.5)">VSS1</text>
<text x="131.6" y="39.5" transform="rotate(-90 131.6 39.5)">VSS2</text>
<text x="133.4" y="39.5" transform="rotate(-90 133.4 39.5)">VSS3</text>
<text x="135.1" y="39.5" transform="rotate(-90 135.1 39.5)">VSS4</text>
<text x="136.9" y="39.5" transform="rotate(-90 136.9 39.5)">VSS5</text>
<text x="144" y="39.3" transform="rotate(-90 144 39.3)">VCCI</text>
<text x="146.3" y="37">NC1</text>
<text x="146.3" y="38.7">NC2</text>
<text x="146.3" y="40.5">NC3</text>
<text x="92.6" y="42.3">DAT3</text>
<text x="92.6" y="44.1">DAT4</text>
<text x="92.6" y="45.8">DAT5</text>
<text x="92.6" y="47.6">DAT6</text>
<text x="146.3" y="42.3">NC4</text>
<text x="146.3" y="44.1">NC5</text>
<text x="146.3" y="45.8">NC6</text>
<text x="146.3" y="47.6">NC7</text>
<text x="92.6" y="49.4">DAT7</text>
<text x="92.6" y="51.2">CMD</text>
<text x="92.6" y="53">CLK</text>
<text x="145.4" y="53">NC10</text>
<text x="146.3" y="49.4">NC8</text>
<text x="146.3" y="51.2">NC9</text>
<text x="92.6" y="54.7">RST</text>
<text x="92.6" y="58.3">NC123</text>
<text x="145.4" y="54.7">NC11</text>
<text x="145.4" y="56.5">NC12</text>
<text x="145.4" y="58.3">NC13</text>
<text x="92.6" y="65.4">NC119</text>
<text x="92.6" y="63.6">NC120</text>
<text x="92.6" y="61.8">NC121</text>
<text x="92.6" y="60.1">NC122</text>
<text x="145.4" y="60.1">NC14</text>
<text x="145.4" y="61.8">NC15</text>
<text x="145.4" y="63.6">NC16</text>
<text x="145.4" y="65.4">NC17</text>
<text x="92.6" y="69">NC117</text>
<text x="92.6" y="67.2">NC118</text>
<text x="92.6" y="70.7">NC116</text>
<text x="145.4" y="67.2">NC18</text>
<text x="145.4" y="69">NC19</text>
<text x="145.4" y="70.7">NC20</text>
<text x="92.6" y="77.9">NC112</text>
<text x="92.6" y="76.1">NC113</text>
<text x="92.6" y="72.5">NC115</text>
<text x="92.6" y="74.3">NC114</text>
<text x="145.4" y="76.1">NC23</text>
<text x="145.4" y="74.3">NC22</text>
<text x="145.4" y="72.5">NC21</text>
<text x="145.4" y="77.9">NC24</text>
<text x="92.6" y="83.2">NC109</text>
<text x="92.6" y="81.4">NC110</text>
<text x="92.6" y="79.6">NC111</text>
<text x="145.4" y="79.6">NC25</text>
<text x="145.4" y="81.4">NC26</text>
<text x="145.4" y="83.2">NC27</text>
<text x="92.6" y="88.5">NC106</text>
<text x="92.6" y="86.7">NC107</text>
<text x="92.6" y="85">NC108</text>
<text x="145.4" y="88.5">NC30</text>
<text x="145.4" y="86.7">NC29</text>
<text x="145.4" y="85">NC28</text>
<text x="92.6" y="90.3">NC105</text>
<text x="92.6" y="92.1">NC104</text>
<text x="92.6" y="93.9">NC103</text>
<text x="92.6" y="95.6">NC102</text>
<text x="145.4" y="95.6">NC34</text>
<text x="145.4" y="93.9">NC33</text>
<text x="145.4" y="92.1">NC32</text>
<text x="145.4" y="90.3">NC31</text>
<text x="92.6" y="101">NC99</text>
<text x="92.6" y="99.2">NC100</text>
<text x="92.6" y="97.4">NC101</text>
<text x="145.4" y="101">NC37</text>
<text x="145.4" y="99.2">NC36</text>
<text x="145.4" y="97.4">NC35</text>
<text x="92.6" y="106.3">NC96</text>
<text x="92.6" y="104.5">NC97</text>
<text x="92.6" y="102.7">NC98</text>
<text x="145.4" y="104.5">NC39</text>
<text x="145.4" y="102.7">NC38</text>
<text x="145.4" y="106.3">NC40</text>
<text x="92.6" y="108.1">NC95</text>
<text x="92.6" y="109.9">NC94</text>
<text x="92.6" y="111.6">NC93</text>
<text x="92.6" y="113.4">NC92</text>
<text x="145.4" y="108.1">NC41</text>
<text x="145.4" y="109.9">NC42</text>
<text x="145.4" y="111.6">NC43</text>
<text x="145.4" y="113.4">NC44</text>
<text x="92.6" y="115.2">NC91</text>
<text x="92.6" y="117">NC90</text>
<text x="92.6" y="118.7">NC89</text>
<text x="145.4" y="117">NC46</text>
<text x="145.4" y="115.2">NC45</text>
<text x="145.4" y="118.7">NC47</text>
<text x="92.6" y="120.5">NC88</text>
<text x="92.6" y="125.9">NC85</text>
<text x="92.6" y="124.1">NC86</text>
<text x="92.6" y="122.3">NC87</text>
<text x="145.4" y="125.9">NC51</text>
<text x="145.4" y="124.1">NC50</text>
<text x="145.4" y="122.3">NC49</text>
<text x="145.4" y="120.5">NC48</text>
<text x="92.6" y="131.2">NC82</text>
<text x="92.6" y="129.4">NC83</text>
<text x="92.6" y="127.6">NC84</text>
<text x="145.4" y="129.4">NC53</text>
<text x="145.4" y="127.6">NC52</text>
<text x="145.4" y="131.2">NC54</text>
<text x="97.8" y="134.9" transform="rotate(-90 97.8 134.9)">NC81</text>
<text x="99.6" y="134.9" transform="rotate(-90 99.6 134.9)">NC80</text>
<text x="101.4" y="134.9" transform="rotate(-90 101.4 134.9)">NC79</text>
<text x="103.1" y="134.9" transform="rotate(-90 103.1 134.9)">NC78</text>
<text x="104.9" y="134.9" transform="rotate(-90 104.9 134.9)">NC77</text>
<text x="106.7" y="134.9" transform="rotate(-90 106.7 134.9)">NC76</text>
<text x="108.5" y="134.9" transform="rotate(-90 108.5 134.9)">NC75</text>
<text x="110.3" y="134.9" transform="rotate(-90 110.3 134.9)">NC74</text>
<text x="112" y="134.9" transform="rotate(-90 112 134.9)">NC73</text>
<text x="113.8" y="134.9" transform="rotate(-90 113.8 134.9)">NC72</text>
<text x="115.6" y="134.9" transform="rotate(-90 115.6 134.9)">NC71</text>
<text x="117.4" y="134.9" transform="rotate(-90 117.4 134.9)">NC70</text>
<text x="119.1" y="134.9" transform="rotate(-90 119.1 134.9)">NC69</text>
<text x="120.9" y="134.9" transform="rotate(-90 120.9 134.9)">NC68</text>
<text x="122.7" y="134.9" transform="rotate(-90 122.7 134.9)">NC67</text>
<text x="124.5" y="134.9" transform="rotate(-90 124.5 134.9)">NC66</text>
<text x="126.3" y="134.9" transform="rotate(-90 126.3 134.9)">NC65</text>
<text x="128" y="134.9" transform="rotate(-90 128 134.9)">NC64</text>
<text x="129.8" y="134.9" transform="rotate(-90 129.8 134.9)">NC63</text>
<text x="131.6" y="134.9" transform="rotate(-90 131.6 134.9)">NC62</text>
<text x="133.4" y="134.9" transform="rotate(-90 133.4 134.9)">NC61</text>
<text x="135.1" y="134.9" transform="rotate(-90 135.1 134.9)">NC60</text>
<text x="136.9" y="134.9" transform="rotate(-90 136.9 134.9)">NC59</text>
<text x="138.7" y="134.9" transform="rotate(-90 138.7 134.9)">NC58</text>
<text x="140.5" y="134.9" transform="rotate(-90 140.5 134.9)">NC57</text>
<text x="142.3" y="134.9" transform="rotate(-90 142.3 134.9)">NC56</text>
<text x="144" y="134.9" transform="rotate(-90 144 134.9)">NC55</text>
</g>
<g font-size="1.3">
<text x="33" y="5.5">5</text>
<text x="86.4" y="5.5">4</text>
<text x="139.7" y="5.5">3</text>
<text x="193.1" y="5.5">2</text>
<text x="246.4" y="5.5">1</text>
<text x="5.1" y="28.2">D</text>
<text x="273.5" y="28.2">D</text>
<text x="5.1" y="70.4">C</text>
<text x="273.5" y="70.4">C</text>
<text x="5.1" y="112.7">B</text>
<text x="273.5" y="112.7">B</text>
<text x="5.1" y="154.9">A</text>
<text x="273.5" y="154.9">A</text>
<text x="33" y="176.2">5</text>
<text x="86.4" y="176.2">4</text>
<text x="139.7" y="176.2">3</text>
<text x="193.1" y="176.2">2</text>
<text x="246.4" y="176.2">1</text>
</g>
</svg>
